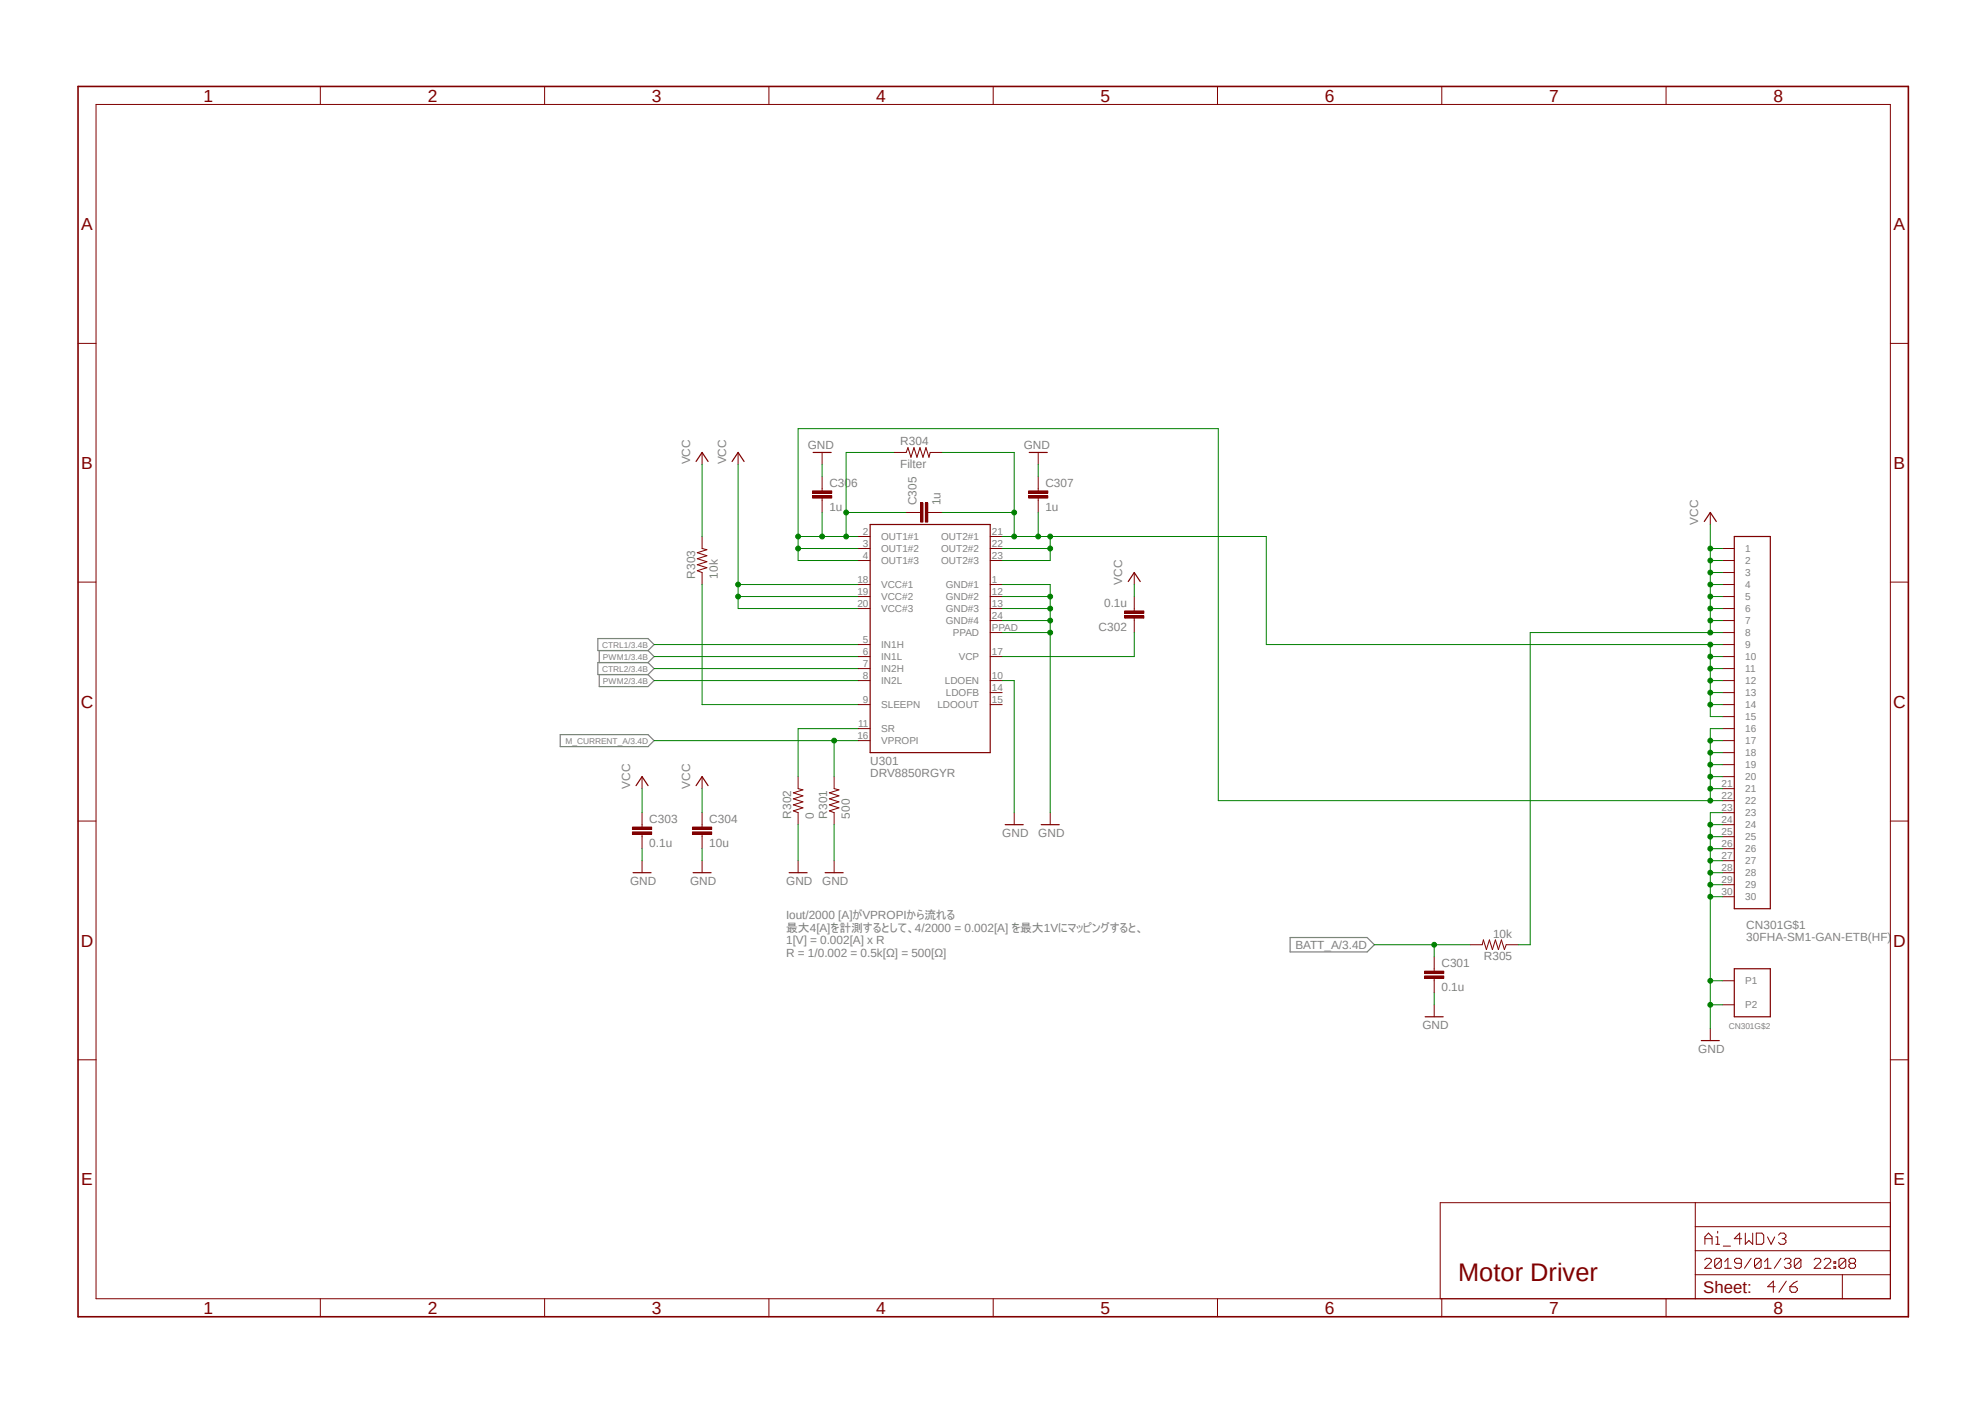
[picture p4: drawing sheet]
<svg xmlns="http://www.w3.org/2000/svg" width="420mm" height="297mm" viewBox="0 0 420 297" stroke-linecap="round" stroke-linejoin="round" font-family="sans-serif">
<path d="M16 17.9l388.2 261.2M404.2 17.9l-388.2 261.2" fill="none" stroke="#fff" stroke-width=".21"/>
<path d="M126.5 135.1h10.6l1.3 1.3-1.3 1.2h-10.6zM126.8 137.6v2.6M137.1 137.6l1.3 1.3-1.3 1.3M118.5 155.4h18.6l1.3 1.3-1.3 1.2h-18.6zM126.8 142.7v2.5h10.3l1.3-1.2-1.3-1.3M137.1 140.2h-10.6v2.5h10.6M137.1 140.2l1.3 1.2-1.3 1.3M273 198.3h16.3l1.5 1.6-1.5 1.5h-16.3z" fill="none" stroke="#808080" stroke-width=".25"/>
<g fill="none" stroke="#800000" stroke-width=".21">
<path d="M67.8 18.3v3.8M115.2 18.3v3.8M162.7 18.3v3.8M210.1 18.3v3.8M257.6 18.3v3.8M305.1 18.3v3.8M352.5 18.3v3.8M20.3 22.1h379.7v252.6h-379.7zM16.5 72.6h3.8M400 72.6h3.8M156.2 95.7v2.6M181.6 113.5h2.5"/>
<path d="M181.6 116h2.5M181.6 118.6h2.5M209.5 113.5h2.5M209.5 116h2.5M209.5 118.6h2.5M16.5 123.1h3.8M181.6 138.9h2.5M181.6 123.7h2.5M181.6 126.2h2.5M181.6 128.7h2.5M181.6 136.4h2.5M209.5 138.9h2.5"/>
<path d="M209.5 123.7h2.5M209.5 126.2h2.5M209.5 128.7h2.5M209.5 131.3h2.5M209.5 133.8h2.5M240 128.7v.5M240 130.8v.5M400 123.1h3.8M181.6 144h2.5M181.6 141.4h2.5M181.6 149.1h2.5M181.6 156.7h2.5"/>
<path d="M181.6 154.1h2.5M209.5 144h2.5M209.5 149.1h2.5M209.5 146.5h2.5M16.5 173.7h3.8M222.2 171.9v2.6M400 173.7h3.8M16.5 224.2h3.8M400 224.2h3.8M358.7 254.4v20.3M358.7 259.5h41.3M400 254.4h-95.3v20.3"/>
<path d="M67.8 274.7v3.9M115.2 274.7v3.9M162.7 274.7v3.9M210.1 274.7v3.9M257.6 274.7v3.9M305.1 274.7v3.9M352.5 274.7v3.9M358.7 269.7h41.3M358.7 264.6h41.3M360.7 266.5l.4-.3h.6l.4 .3v.4l-1.4 1.4h1.4M360.7 263.2v-1.5l.8-.8 .7 .8v1.5M360.7 262h1.5"/>
<path d="M363.1 261.7h.3v1.5M363.1 263.2h.7M363.4 260.5v.4M364.2 266.5v1.5l-.3 .3h-.8l-.3-.3M364.2 266.5l-.3-.3h-.8l-.3 .3v1.5M364.2 266.5l-1.4 1.5M364.6 263.6h1.5M364.9 268.3h1.4M364.9 266.9l.7-.7v2.1M368.4 267.3h-1l-.4-.4v-.4l.4-.3h.6l.4 .3v1.5l-.4 .3h-.6l-.4-.3M368.5 262h-1.6l1.2-1.1v2.3M369.3 260.9v2.3l.7-.8 .8 .8v-2.3"/>
<path d="M370.5 266.2l-1.4 2.1M371.6 260.9h1.2l.4 .4v1.5l-.4 .4h-1.2zM372.6 266.5v1.5l-.3 .3h-.7l-.4-.3M372.6 266.5l-.3-.3h-.7l-.4 .3v1.5M372.6 266.5l-1.4 1.5M373.3 268.3h1.4M373.3 266.9l.7-.7v2.1M374 261.7l.7 1.5 .8-1.5M375.6 272.2h-1.6l1.2-1.2v2.4M376.3 261.3l.4-.4h.7l.5 .4v.4l-.5 .3M376.8 266.2l-1.4 2.1M377.1 262h.3"/>
<path d="M377.4 262l.5 .4v.4l-.5 .4h-.7l-.4-.4M377.5 266.5l.4-.3h.7l.3 .3v.4l-.3 .4M378 271l-1.6 2.4M378.2 267.3h.4M378.6 267.3l.3 .3v.4l-.3 .3h-.7l-.4-.3M378.7 272.2h1.2l.4 .4v.4l-.4 .4h-.8l-.4-.4zM380.3 271l-.8 .4-.8 .8M381 266.5v1.5l-.3 .3h-.7l-.4-.3M381 266.5l-.3-.3h-.7l-.4 .3v1.5M381 266.5l-1.4 1.5M383.8 266.5l.4-.3h.7l.3 .3v.4l-1.4 1.4h1.4M386 266.5l.3-.3h.7l.3 .3v.4l-1.3 1.4h1.3"/>
<path d="M388 268h.4v.3h-.4zM388 266.9h.4v.4h-.4zM389.8 269.7v5M390.5 266.5v1.5l-.4 .3h-.6l-.4-.3M390.5 266.5l-.4-.3h-.6l-.4 .3v1.5M390.5 266.5l-1.4 1.5M391.5 267.3l-.3 .3v.4l.3 .3h.8l.3-.3v-.4l-.3-.3M391.5 267.3l-.3-.4v-.4l.3-.3h.8l.3 .3v.4l-.3 .4M391.5 267.3h.8"/>
</g>
<path d="M16.5 18.3h387.3v260.3h-387.3z" fill="none" stroke="#800000" stroke-width=".34"/>
<path d="M154.9 97.6l1.3-1.9 1.2 1.9M184.1 111h25.4v48.2h-25.4zM220.3 174.5h3.8" fill="none" stroke="#800000" stroke-width=".25"/>
<path d="M238 129.2h4v.6h-4z" fill-rule="evenodd" fill="#800000"/>
<path d="M238 129.2h4v.6h-4z" fill="none" stroke="#800000" stroke-width=".21"/>
<path d="M238 130.3h4v.5h-4z" fill-rule="evenodd" fill="#800000"/>
<path d="M238 130.3h4v.5h-4zM240 126.2v2.5M240 131.3v2.5M135.8 174.5v.5M135.8 176.5v.5" fill="none" stroke="#800000" stroke-width=".21"/>
<path d="M133.8 176h4.1v.5h-4.1z" fill-rule="evenodd" fill="#800000"/>
<path d="M133.8 176h4.1v.5h-4.1z" fill="none" stroke="#800000" stroke-width=".21"/>
<path d="M133.8 175h4.1v.5h-4.1z" fill-rule="evenodd" fill="#800000"/>
<path d="M133.8 175h4.1v.5h-4.1zM135.8 171.9v2.6M135.8 177v2.5M148.5 174.5v.5M148.5 176.5v.5" fill="none" stroke="#800000" stroke-width=".21"/>
<path d="M146.5 176h4.1v.5h-4.1z" fill-rule="evenodd" fill="#800000"/>
<path d="M146.5 176h4.1v.5h-4.1z" fill="none" stroke="#800000" stroke-width=".21"/>
<path d="M146.5 175h4.1v.5h-4.1z" fill-rule="evenodd" fill="#800000"/>
<g fill="none" stroke="#800000" stroke-width=".21">
<path d="M148.5 95.7v2.6M148.5 113.5v2.5l1.1 .3-2.1 .6 2.1 .7-2.1 .6 2.1 .6-2.1 .7 2.1 .6-2.1 .6 1 .4v2.6M194.3 108.4h.5M196.3 108.4h.5M240 121.1v2.6M135.8 164.3v2.5M146.5 175h4.1v.5h-4.1zM148.5 164.3v2.5M148.5 171.9v2.6M148.5 177v2.5M168.9 164.3v2.5l1 .3-2 .6 2 .7-2 .6 2 .6-2 .7 2 .6-2 .6 1 .4v2.6M214.6 171.9v2.6"/>
<path d="M135.8 182.1v2.5M148.5 182.1v2.5M168.9 182.1v2.5"/>
</g>
<path d="M147.3 97.6l1.2-1.9 1.3 1.9M238.7 123l1.3-1.9 1.3 1.9M134.6 166.2l1.2-1.9 1.3 1.9M147.3 166.2l1.2-1.9 1.3 1.9M212.7 174.5h3.8M133.9 184.6h3.9M146.6 184.6h3.9M167 184.6h3.8" fill="none" stroke="#800000" stroke-width=".25"/>
<path d="M195.8 106.4h.5v4h-.5z" fill-rule="evenodd" fill="#800000"/>
<path d="M195.8 106.4h.5v4h-.5z" fill="none" stroke="#800000" stroke-width=".21"/>
<path d="M194.8 106.4h.5v4h-.5z" fill-rule="evenodd" fill="#800000"/>
<path d="M173.9 103.3v.5M173.9 105.4v.5M191.7 108.4h2.6M194.8 106.4h.5v4h-.5zM196.8 108.4h2.5" fill="none" stroke="#800000" stroke-width=".21"/>
<path d="M171.9 104.9h4.1v.5h-4.1z" fill-rule="evenodd" fill="#800000"/>
<path d="M171.9 104.9h4.1v.5h-4.1z" fill="none" stroke="#800000" stroke-width=".21"/>
<path d="M171.9 103.8h4.1v.6h-4.1z" fill-rule="evenodd" fill="#800000"/>
<path d="M171.9 103.8h4.1v.6h-4.1zM173.9 100.8v2.5M173.9 105.9v2.5M219.7 103.3v.5M219.7 105.4v.5" fill="none" stroke="#800000" stroke-width=".21"/>
<path d="M217.6 104.9h4.1v.5h-4.1z" fill-rule="evenodd" fill="#800000"/>
<path d="M217.6 104.9h4.1v.5h-4.1z" fill="none" stroke="#800000" stroke-width=".21"/>
<path d="M217.6 103.8h4.1v.6h-4.1z" fill-rule="evenodd" fill="#800000"/>
<g fill="none" stroke="#800000" stroke-width=".21">
<path d="M173.9 95.7v2.6M189.2 95.7h2.5l.4-1 .6 2 .7-2 .6 2 .6-2 .7 2 .6-2 .7 2 .2-1h2.5M219.7 95.7v2.6M217.6 103.8h4.1v.6h-4.1zM219.7 100.8v2.5M219.7 105.9v2.5M361.9 108.4v2.6M364.4 116h2.5M364.4 118.6h2.5M364.4 121.1h2.5M364.4 123.7h2.5M364.4 126.2h2.5"/>
<path d="M364.4 128.7h2.5M364.4 131.3h2.5M364.4 133.8h2.5M364.4 136.4h2.5M364.4 138.9h2.5M364.4 141.4h2.5M364.4 144h2.5M364.4 146.5h2.5M364.4 149.1h2.5M364.4 151.6h2.5M364.4 154.1h2.5M364.4 156.7h2.5"/>
<path d="M364.4 159.2h2.5M176.5 164.3v2.5l1 .3-2 .6 2 .7-2 .6 2 .6-2 .7 2 .6-2 .6 1 .4v2.6M364.4 161.8h2.5M364.4 164.3h2.5M364.4 166.8h2.5M364.4 169.4h2.5M364.4 171.9h2.5M364.4 174.5h2.5M364.4 177h2.5M364.4 179.5h2.5M176.5 182.1v2.5M364.4 182.1h2.5"/>
<path d="M364.4 184.6h2.5M364.4 187.2h2.5M364.4 189.7h2.5M303.4 204.9v.5M303.4 207v.5M361.9 217.6v2.5M364.4 207.5h2.5M364.4 212.6h2.5"/>
</g>
<path d="M172 95.7h3.9M217.8 95.7h3.8M360.6 110.3l1.3-1.9 1.2 1.9M366.9 113.5h7.7v78.7h-7.7zM174.6 184.6h3.8M366.9 204.9h7.7v10.2h-7.7zM360 220.1h3.8" fill="none" stroke="#800000" stroke-width=".25"/>
<path d="M301.4 206.5h4.1v.5h-4.1z" fill-rule="evenodd" fill="#800000"/>
<path d="M301.4 206.5h4.1v.5h-4.1z" fill="none" stroke="#800000" stroke-width=".21"/>
<path d="M301.4 205.4h4.1v.6h-4.1z" fill-rule="evenodd" fill="#800000"/>
<path d="M311.1 199.9h2.5l.3-1.1 .6 2.1 .6-2.1 .7 2.1 .6-2.1 .6 2.1 .7-2.1 .6 2.1 .4-1h2.5M301.4 205.4h4.1v.6h-4.1zM303.4 202.4v2.5M303.4 207.5v2.5M303.4 212.6v2.5" fill="none" stroke="#800000" stroke-width=".21"/>
<path d="M301.5 215.1h3.9" fill="none" stroke="#800000" stroke-width=".25"/>
<path d="M212 123.7h10.2v48.2M212 131.3h10.2M212 128.7h10.2M212 126.2h10.2M212 133.8h10.2" fill="none" stroke="#008000" stroke-width=".21"/>
<circle cx="222.2" cy="133.8" r=".51" fill="#008000"/>
<circle cx="222.2" cy="133.8" r=".51" fill="none" stroke="#008000" stroke-width=".21"/>
<circle cx="222.2" cy="131.3" r=".51" fill="#008000"/>
<circle cx="222.2" cy="131.3" r=".51" fill="none" stroke="#008000" stroke-width=".21"/>
<circle cx="222.2" cy="128.7" r=".51" fill="#008000"/>
<circle cx="222.2" cy="128.7" r=".51" fill="none" stroke="#008000" stroke-width=".21"/>
<circle cx="222.2" cy="126.2" r=".51" fill="#008000"/>
<g fill="none" stroke="#008000" stroke-width=".21">
<path d="M173.9 98.3v2.5M219.7 98.3v2.5M212 144h2.6v27.9M135.8 179.5v2.6M148.5 179.5v2.6M168.9 174.5v7.6M176.5 174.5v7.6M361.9 174.5h2.5M364.4 171.9h-2.5v45.7"/>
<circle cx="222.2" cy="126.2" r=".51"/>
</g>
<circle cx="361.9" cy="174.5" r=".51" fill="#008000"/>
<g fill="none" stroke="#008000" stroke-width=".21">
<path d="M361.9 177h2.5"/>
<circle cx="361.9" cy="174.5" r=".51"/>
</g>
<circle cx="361.9" cy="177" r=".51" fill="#008000"/>
<g fill="none" stroke="#008000" stroke-width=".21">
<path d="M361.9 179.5h2.5"/>
<circle cx="361.9" cy="177" r=".51"/>
</g>
<circle cx="361.9" cy="179.5" r=".51" fill="#008000"/>
<g fill="none" stroke="#008000" stroke-width=".21">
<path d="M361.9 182.1h2.5"/>
<circle cx="361.9" cy="179.5" r=".51"/>
</g>
<circle cx="361.9" cy="182.1" r=".51" fill="#008000"/>
<g fill="none" stroke="#008000" stroke-width=".21">
<path d="M361.9 184.6h2.5"/>
<circle cx="361.9" cy="182.1" r=".51"/>
</g>
<circle cx="361.9" cy="184.6" r=".51" fill="#008000"/>
<g fill="none" stroke="#008000" stroke-width=".21">
<path d="M361.9 187.2h2.5"/>
<circle cx="361.9" cy="184.6" r=".51"/>
</g>
<circle cx="361.9" cy="187.2" r=".51" fill="#008000"/>
<g fill="none" stroke="#008000" stroke-width=".21">
<path d="M361.9 189.7h2.5"/>
<circle cx="361.9" cy="187.2" r=".51"/>
</g>
<circle cx="361.9" cy="189.7" r=".51" fill="#008000"/>
<g fill="none" stroke="#008000" stroke-width=".21">
<path d="M361.9 207.5h2.5"/>
<circle cx="361.9" cy="189.7" r=".51"/>
</g>
<circle cx="361.9" cy="207.5" r=".51" fill="#008000"/>
<g fill="none" stroke="#008000" stroke-width=".21">
<path d="M361.9 212.6h2.5"/>
<circle cx="361.9" cy="207.5" r=".51"/>
</g>
<circle cx="361.9" cy="212.6" r=".51" fill="#008000"/>
<g fill="none" stroke="#008000" stroke-width=".21">
<path d="M156.2 98.3v30.4h25.4M156.2 123.7h25.4M156.2 126.2h25.4M303.4 210v2.6"/>
<circle cx="361.9" cy="212.6" r=".51"/>
</g>
<circle cx="156.2" cy="123.7" r=".51" fill="#008000"/>
<circle cx="156.2" cy="123.7" r=".51" fill="none" stroke="#008000" stroke-width=".21"/>
<circle cx="156.2" cy="126.2" r=".51" fill="#008000"/>
<g fill="none" stroke="#008000" stroke-width=".21">
<path d="M148.5 98.3v15.2M361.9 111v22.8h2.5M361.9 116h2.5M240 123.7v2.5M135.8 166.8v5.1M148.5 166.8v5.1"/>
<circle cx="156.2" cy="126.2" r=".51"/>
</g>
<circle cx="361.9" cy="116" r=".51" fill="#008000"/>
<g fill="none" stroke="#008000" stroke-width=".21">
<path d="M361.9 118.6h2.5"/>
<circle cx="361.9" cy="116" r=".51"/>
</g>
<circle cx="361.9" cy="118.6" r=".51" fill="#008000"/>
<g fill="none" stroke="#008000" stroke-width=".21">
<path d="M361.9 121.1h2.5"/>
<circle cx="361.9" cy="118.6" r=".51"/>
</g>
<circle cx="361.9" cy="121.1" r=".51" fill="#008000"/>
<g fill="none" stroke="#008000" stroke-width=".21">
<path d="M361.9 123.7h2.5"/>
<circle cx="361.9" cy="121.1" r=".51"/>
</g>
<circle cx="361.9" cy="123.7" r=".51" fill="#008000"/>
<g fill="none" stroke="#008000" stroke-width=".21">
<path d="M361.9 126.2h2.5"/>
<circle cx="361.9" cy="123.7" r=".51"/>
</g>
<circle cx="361.9" cy="126.2" r=".51" fill="#008000"/>
<g fill="none" stroke="#008000" stroke-width=".21">
<path d="M361.9 128.7h2.5"/>
<circle cx="361.9" cy="126.2" r=".51"/>
</g>
<circle cx="361.9" cy="128.7" r=".51" fill="#008000"/>
<g fill="none" stroke="#008000" stroke-width=".21">
<path d="M361.9 131.3h2.5"/>
<circle cx="361.9" cy="128.7" r=".51"/>
</g>
<circle cx="361.9" cy="131.3" r=".51" fill="#008000"/>
<g fill="none" stroke="#008000" stroke-width=".21">
<path d="M361.9 133.8h-38.1v66.1h-2.6"/>
<circle cx="361.9" cy="131.3" r=".51"/>
</g>
<circle cx="361.9" cy="133.8" r=".51" fill="#008000"/>
<g fill="none" stroke="#008000" stroke-width=".21">
<path d="M212 113.5h10.2v2.5h-10.2M138.4 136.4h43.2M138.4 138.9h43.2M148.5 123.7v25.4h33.1M240 133.8v5.1h-28M138.4 141.4h43.2M138.4 144h43.2M181.6 154.1h-12.7v10.2"/>
<circle cx="361.9" cy="133.8" r=".51"/>
</g>
<circle cx="222.2" cy="116" r=".51" fill="#008000"/>
<g fill="none" stroke="#008000" stroke-width=".21">
<path d="M222.2 116v2.6h-10.2M222.2 113.5h45.7v22.9"/>
<circle cx="222.2" cy="116" r=".51"/>
</g>
<circle cx="222.2" cy="113.5" r=".51" fill="#008000"/>
<g fill="none" stroke="#008000" stroke-width=".21">
<path d="M199.3 108.4h15.3v5.1"/>
<circle cx="222.2" cy="113.5" r=".51"/>
</g>
<circle cx="214.6" cy="113.5" r=".51" fill="#008000"/>
<g fill="none" stroke="#008000" stroke-width=".21">
<path d="M219.7 108.4v5.1"/>
<circle cx="214.6" cy="113.5" r=".51"/>
</g>
<circle cx="219.7" cy="113.5" r=".51" fill="#008000"/>
<g fill="none" stroke="#008000" stroke-width=".21">
<path d="M199.3 95.7h15.3v12.7"/>
<circle cx="219.7" cy="113.5" r=".51"/>
</g>
<circle cx="214.6" cy="108.4" r=".51" fill="#008000"/>
<g fill="none" stroke="#008000" stroke-width=".21">
<path d="M361.9 136.4h2.5M361.9 149.1v2.5h2.5"/>
<circle cx="214.6" cy="108.4" r=".51"/>
</g>
<circle cx="361.9" cy="136.4" r=".51" fill="#008000"/>
<g fill="none" stroke="#008000" stroke-width=".21">
<path d="M361.9 136.4v12.7M361.9 138.9h2.5"/>
<circle cx="361.9" cy="136.4" r=".51"/>
</g>
<circle cx="361.9" cy="138.9" r=".51" fill="#008000"/>
<g fill="none" stroke="#008000" stroke-width=".21">
<path d="M361.9 141.4h2.5"/>
<circle cx="361.9" cy="138.9" r=".51"/>
</g>
<circle cx="361.9" cy="141.4" r=".51" fill="#008000"/>
<g fill="none" stroke="#008000" stroke-width=".21">
<path d="M361.9 144h2.5"/>
<circle cx="361.9" cy="141.4" r=".51"/>
</g>
<circle cx="361.9" cy="144" r=".51" fill="#008000"/>
<g fill="none" stroke="#008000" stroke-width=".21">
<path d="M361.9 146.5h2.5"/>
<circle cx="361.9" cy="144" r=".51"/>
</g>
<circle cx="361.9" cy="146.5" r=".51" fill="#008000"/>
<g fill="none" stroke="#008000" stroke-width=".21">
<path d="M361.9 149.1h2.5"/>
<circle cx="361.9" cy="146.5" r=".51"/>
</g>
<circle cx="361.9" cy="149.1" r=".51" fill="#008000"/>
<g fill="none" stroke="#008000" stroke-width=".21">
<path d="M267.9 136.4h94M138.4 156.7h43.2M176.5 156.7v7.6"/>
<circle cx="361.9" cy="149.1" r=".51"/>
</g>
<circle cx="176.5" cy="156.7" r=".51" fill="#008000"/>
<g fill="none" stroke="#008000" stroke-width=".21">
<path d="M364.4 154.1h-2.5v2.6M361.9 169.4h2.5"/>
<circle cx="176.5" cy="156.7" r=".51"/>
</g>
<circle cx="361.9" cy="169.4" r=".51" fill="#008000"/>
<g fill="none" stroke="#008000" stroke-width=".21">
<path d="M364.4 156.7h-2.5v12.7"/>
<circle cx="361.9" cy="169.4" r=".51"/>
</g>
<circle cx="361.9" cy="156.7" r=".51" fill="#008000"/>
<g fill="none" stroke="#008000" stroke-width=".21">
<path d="M361.9 159.2h2.5"/>
<circle cx="361.9" cy="156.7" r=".51"/>
</g>
<circle cx="361.9" cy="159.2" r=".51" fill="#008000"/>
<g fill="none" stroke="#008000" stroke-width=".21">
<path d="M361.9 161.8h2.5"/>
<circle cx="361.9" cy="159.2" r=".51"/>
</g>
<circle cx="361.9" cy="161.8" r=".51" fill="#008000"/>
<g fill="none" stroke="#008000" stroke-width=".21">
<path d="M361.9 164.3h2.5"/>
<circle cx="361.9" cy="161.8" r=".51"/>
</g>
<circle cx="361.9" cy="164.3" r=".51" fill="#008000"/>
<g fill="none" stroke="#008000" stroke-width=".21">
<path d="M361.9 166.8h2.5"/>
<circle cx="361.9" cy="164.3" r=".51"/>
</g>
<circle cx="361.9" cy="166.8" r=".51" fill="#008000"/>
<g fill="none" stroke="#008000" stroke-width=".21">
<path d="M257.8 90.7h-88.9v22.8M179 113.5h2.6"/>
<circle cx="361.9" cy="166.8" r=".51"/>
</g>
<circle cx="168.9" cy="113.5" r=".51" fill="#008000"/>
<g fill="none" stroke="#008000" stroke-width=".21">
<path d="M179 113.5h-10.1v2.5h12.7"/>
<circle cx="168.9" cy="113.5" r=".51"/>
</g>
<circle cx="168.9" cy="116" r=".51" fill="#008000"/>
<g fill="none" stroke="#008000" stroke-width=".21">
<path d="M168.9 116v2.6h12.7M191.7 108.4h-12.7v5.1"/>
<circle cx="168.9" cy="116" r=".51"/>
</g>
<circle cx="179" cy="113.5" r=".51" fill="#008000"/>
<g fill="none" stroke="#008000" stroke-width=".21">
<path d="M173.9 108.4v5.1"/>
<circle cx="179" cy="113.5" r=".51"/>
</g>
<circle cx="173.9" cy="113.5" r=".51" fill="#008000"/>
<g fill="none" stroke="#008000" stroke-width=".21">
<path d="M189.2 95.7h-10.2v12.7"/>
<circle cx="173.9" cy="113.5" r=".51"/>
</g>
<circle cx="179" cy="108.4" r=".51" fill="#008000"/>
<g fill="none" stroke="#008000" stroke-width=".21">
<path d="M257.8 90.7v78.7h104.1M290.8 199.9h20.3M303.4 199.9v2.5"/>
<circle cx="179" cy="108.4" r=".51"/>
</g>
<circle cx="303.4" cy="199.9" r=".51" fill="#008000"/>
<circle cx="303.4" cy="199.9" r=".51" fill="none" stroke="#008000" stroke-width=".21"/>
<text font-size="5.4" fill="#800000" x="308.5" y="270.9">Motor Driver</text>
<g font-size="3.7" fill="#800000">
<text x="43.1" y="21.5">1</text>
<text x="90.5" y="21.5">2</text>
<text x="137.9" y="21.5">3</text>
<text x="185.4" y="21.5">4</text>
<text x="232.8" y="21.5">5</text>
<text x="280.3" y="21.5">6</text>
<text x="327.7" y="21.5">7</text>
<text x="375.2" y="21.5">8</text>
<text x="17.2" y="48.7">A</text>
<text x="400.6" y="48.7">A</text>
<text x="17.2" y="99.2">B</text>
<text x="400.6" y="99.2">B</text>
<text x="17.1" y="149.7">C</text>
<text x="400.6" y="149.7">C</text>
<text x="17.1" y="200.3">D</text>
<text x="400.6" y="200.3">D</text>
<text x="17.2" y="250.8">E</text>
<text x="400.6" y="250.8">E</text>
<text x="43.1" y="278">1</text>
<text x="90.5" y="278">2</text>
<text x="137.9" y="278">3</text>
<text x="185.4" y="278">4</text>
<text x="232.8" y="278">5</text>
<text x="280.3" y="278">6</text>
<text x="327.7" y="278">7</text>
<text x="375.2" y="278">8</text>
</g>
<text font-size="3.6" fill="#800000" x="360.3" y="273.6">Sheet:</text>
<g font-size="2.5" fill="#808080">
<text x="170.9" y="95">GND</text>
<text x="190.5" y="94.2">R304</text>
<text x="216.6" y="95">GND</text>
<text x="146" y="98.3" transform="rotate(-90 146 98.3)">VCC</text>
<text x="153.6" y="98.3" transform="rotate(-90 153.6 98.3)">VCC</text>
<text x="190.5" y="99">Filter</text>
<text x="175.5" y="103">C306</text>
<text x="193.9" y="106.9" transform="rotate(-90 193.9 106.9)">C305</text>
<text x="199" y="106.9" transform="rotate(-90 199 106.9)">1u</text>
<text x="221.2" y="103">C307</text>
<text x="175.5" y="108">1u</text>
<text x="221.2" y="108">1u</text>
<text x="359.3" y="111" transform="rotate(-90 359.3 111)">VCC</text>
<text x="147.1" y="122.4" transform="rotate(-90 147.1 122.4)">R303</text>
<text x="151.9" y="122.4" transform="rotate(-90 151.9 122.4)">10k</text>
<text x="237.5" y="123.7" transform="rotate(-90 237.5 123.7)">VCC</text>
<text x="233.6" y="128.4">0.1u</text>
<text x="232.5" y="133.4">C302</text>
<text x="184.1" y="161.8">U301</text>
<text x="133.3" y="166.8" transform="rotate(-90 133.3 166.8)">VCC</text>
<text x="146" y="166.8" transform="rotate(-90 146 166.8)">VCC</text>
<text x="184.1" y="164.3">DRV8850RGYR</text>
<text x="167.4" y="173.2" transform="rotate(-90 167.4 173.2)">R302</text>
<text x="172.2" y="173.2" transform="rotate(-90 172.2 173.2)">0</text>
<text x="175" y="173.2" transform="rotate(-90 175 173.2)">R301</text>
<text x="179.8" y="173.2" transform="rotate(-90 179.8 173.2)">500</text>
<text x="137.4" y="179.2">0.1u</text>
<text x="137.4" y="174.1">C303</text>
<text x="150.1" y="179.2">10u</text>
<text x="150.1" y="174.1">C304</text>
<text x="212.1" y="177">GND</text>
<text x="219.7" y="177">GND</text>
<text x="133.3" y="187.2">GND</text>
<text x="146" y="187.2">GND</text>
<text x="166.3" y="187.2">GND</text>
<text x="174" y="187.2">GND</text>
<text x="166.3" y="197.1">最大4[A]を計測するとして、4/2000 = 0.002[A] を最大1Vにマッピングすると、</text>
<text x="166.3" y="194.4">Iout/2000 [A]がVPROPIから流れる</text>
<text x="369.5" y="196.6">CN301G$1</text>
<text x="166.3" y="199.7">1[V] = 0.002[A] x R</text>
<text x="166.3" y="202.4">R = 1/0.002 = 0.5k[Ω] = 500[Ω]</text>
<text x="274.1" y="200.7">BATT_A/3.4D</text>
<text x="313.9" y="203.1">R305</text>
<text x="315.9" y="198.3">10k</text>
<text x="369.5" y="199.1">30FHA-SM1-GAN-ETB(HF)</text>
<text x="305" y="209.6">0.1u</text>
<text x="305" y="204.6">C301</text>
<text x="301" y="217.6">GND</text>
<text x="359.3" y="222.7">GND</text>
</g>
<g font-size="2.1" fill="#808080">
<text x="182.6" y="113.2">2</text>
<text x="209.8" y="113.2">21</text>
<text x="182.6" y="115.7">3</text>
<text x="182.6" y="118.2">4</text>
<text x="186.4" y="114.3">OUT1#1</text>
<text x="186.4" y="116.8">OUT1#2</text>
<text x="186.4" y="119.3">OUT1#3</text>
<text x="199.1" y="114.3">OUT2#1</text>
<text x="199.1" y="116.8">OUT2#2</text>
<text x="199.1" y="119.3">OUT2#3</text>
<text x="209.8" y="115.7">22</text>
<text x="209.8" y="118.2">23</text>
<text x="369.3" y="116.8">1</text>
<text x="369.3" y="119.3">2</text>
<text x="181.4" y="123.3">18</text>
<text x="181.4" y="125.9">19</text>
<text x="186.4" y="124.4">VCC#1</text>
<text x="200.1" y="124.4">GND#1</text>
<text x="209.8" y="123.3">1</text>
<text x="209.8" y="125.9">12</text>
<text x="369.3" y="121.9">3</text>
<text x="369.3" y="124.4">4</text>
<text x="181.4" y="128.4">20</text>
<text x="186.4" y="127">VCC#2</text>
<text x="186.4" y="129.5">VCC#3</text>
<text x="200.1" y="127">GND#2</text>
<text x="200.1" y="129.5">GND#3</text>
<text x="209.8" y="128.4">13</text>
<text x="209.8" y="130.9">24</text>
<text x="369.3" y="127">5</text>
<text x="369.3" y="129.5">6</text>
<text x="182.6" y="136">5</text>
<text x="186.4" y="137.1">IN1H</text>
<text x="200.1" y="132">GND#4</text>
<text x="201.6" y="134.6">PPAD</text>
<text x="209.8" y="133.5">PPAD</text>
<text x="369.3" y="132">7</text>
<text x="369.3" y="134.6">8</text>
<text x="369.3" y="137.1">9</text>
<text x="182.6" y="138.6">6</text>
<text x="182.6" y="141.1">7</text>
<text x="182.6" y="143.6">8</text>
<text x="186.4" y="139.7">IN1L</text>
<text x="186.4" y="142.2">IN2H</text>
<text x="202.9" y="139.7">VCP</text>
<text x="209.8" y="143.6">10</text>
<text x="209.8" y="138.6">17</text>
<text x="369.3" y="139.7">10</text>
<text x="369.3" y="142.2">11</text>
<text x="182.6" y="148.7">9</text>
<text x="186.4" y="144.7">IN2L</text>
<text x="186.4" y="149.8">SLEEPN</text>
<text x="198.3" y="149.8">LDOOUT</text>
<text x="199.9" y="144.7">LDOEN</text>
<text x="200.1" y="147.3">LDOFB</text>
<text x="209.8" y="146.2">14</text>
<text x="209.8" y="148.7">15</text>
<text x="369.3" y="144.7">12</text>
<text x="369.3" y="147.3">13</text>
<text x="369.3" y="149.8">14</text>
<text x="181.6" y="153.8">11</text>
<text x="186.4" y="154.9">SR</text>
<text x="369.3" y="152.4">15</text>
<text x="369.3" y="154.9">16</text>
<text x="181.4" y="156.3">16</text>
<text x="186.4" y="157.4">VPROPI</text>
<text x="369.3" y="157.4">17</text>
<text x="369.3" y="160">18</text>
<text x="364.2" y="166.5">21</text>
<text x="369.3" y="162.5">19</text>
<text x="369.3" y="165.1">20</text>
<text x="369.3" y="167.6">21</text>
<text x="364.2" y="169">22</text>
<text x="364.2" y="171.5">23</text>
<text x="369.3" y="170.1">22</text>
<text x="369.3" y="172.7">23</text>
<text x="364.2" y="174.1">24</text>
<text x="364.2" y="176.6">25</text>
<text x="364.2" y="179.2">26</text>
<text x="369.3" y="175.2">24</text>
<text x="369.3" y="177.8">25</text>
<text x="364.2" y="181.7">27</text>
<text x="364.2" y="184.2">28</text>
<text x="369.3" y="180.3">26</text>
<text x="369.3" y="182.8">27</text>
<text x="369.3" y="185.4">28</text>
<text x="364.2" y="186.8">29</text>
<text x="364.2" y="189.3">30</text>
<text x="369.3" y="187.9">29</text>
<text x="369.3" y="190.5">30</text>
<text x="369.3" y="208.2">P1</text>
<text x="369.3" y="213.3">P2</text>
</g>
<g font-size="1.8" fill="#808080">
<text x="127.4" y="137">CTRL1/3.4B</text>
<text x="127.4" y="142.1">CTRL2/3.4B</text>
<text x="127.6" y="139.5">PWM1/3.4B</text>
<text x="127.6" y="144.6">PWM2/3.4B</text>
<text x="119.6" y="157.3">M_CURRENT_A/3.4D</text>
<text x="365.8" y="217.6">CN301G$2</text>
</g>
</svg>
